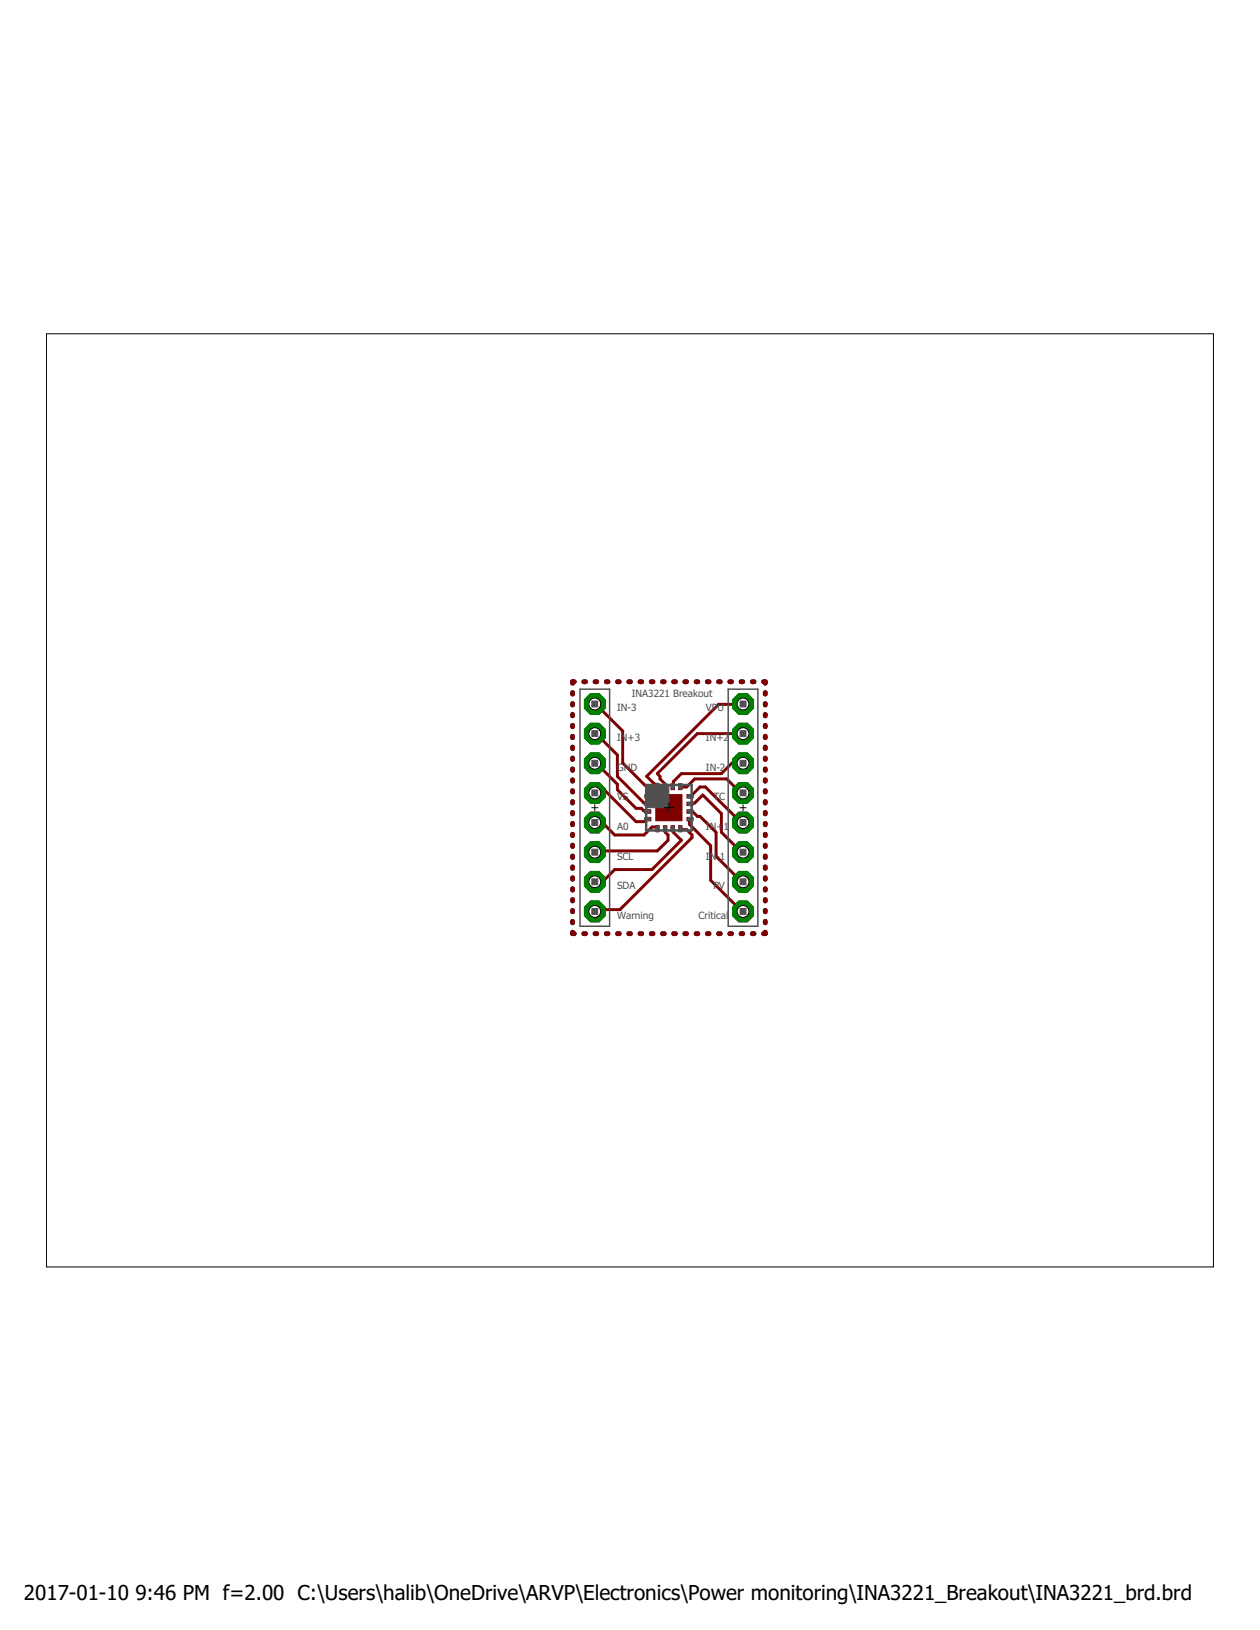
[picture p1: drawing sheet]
<svg xmlns="http://www.w3.org/2000/svg" width="216mm" height="279mm" viewBox="0 0 216 279" stroke-linecap="round" stroke-linejoin="round" font-family="sans-serif">
<g fill="none" stroke="#000080" stroke-width=".83">
<path d="M98.1 118.7v.3M98.4 116.9h-.3v.2M100 116.9h.3M102 116.9h.3M103.9 116.9h.3M105.8 116.9h.3M107.7 116.9h.3M109.7 116.9h.3M111.6 116.9h.3M113.5 116.9h.3M115.4 116.9h.3M117.3 116.9h.3"/>
<path d="M119.3 116.9h.3M121.2 116.9h.3M123.1 116.9h.3M125.1 116.9h.2M127 116.9h.3M128.9 116.9h.3M130.8 116.9h.3v.2M131.1 118.7v.3M98.1 120.6v.2M98.1 122.5v.2M98.1 124.3v.3M98.1 126.2v.2"/>
<path d="M98.1 128.1v.2M98.1 129.9v.3M98.1 131.8v.2M98.1 133.7v.2M98.1 135.5v.3M98.1 137.4v.2M98.1 139.3v.2M131.1 120.6v.2M131.1 122.5v.2M131.1 124.3v.3M131.1 126.2v.2M131.1 128.1v.2"/>
<path d="M131.1 129.9v.3M131.1 131.8v.2M131.1 133.7v.2M131.1 135.5v.3M131.1 137.4v.2M131.1 139.3v.2M98.1 159.8v.2h.3M98.1 141.1v.3M98.1 143v.2M98.1 144.9v.2M98.1 146.7v.3M98.1 148.6v.2"/>
<path d="M98.1 150.5v.2M98.1 152.3v.3M98.1 154.2v.2M98.1 156.1v.2M98.1 157.9v.3M131.1 141.1v.3M131.1 143v.2M131.1 144.9v.2M131.1 146.7v.3M131.1 148.6v.2M131.1 150.5v.2M131.1 152.3v.3"/>
<path d="M131.1 154.2v.2M131.1 156.1v.2M131.1 157.9v.3M131.1 159.8v.2h-.3M100 160h.3M102 160h.3M103.9 160h.3M105.8 160h.3M107.7 160h.3M109.7 160h.3M111.6 160h.3M113.5 160h.3"/>
<path d="M115.4 160h.3M117.3 160h.3M119.3 160h.3M121.2 160h.3M123.1 160h.3M125.1 160h.2M127 160h.3M128.9 160h.3"/>
</g>
<circle cx="127.3" cy="120.7" r="1.93" fill="#008000" stroke="#008000" stroke-width=".17"/>
<circle cx="127.3" cy="120.7" r="1.02" fill="#fff" stroke="#000" stroke-width=".17"/>
<circle cx="127.3" cy="125.8" r="1.93" fill="#008000" stroke="#008000" stroke-width=".17"/>
<circle cx="127.3" cy="125.8" r="1.02" fill="#fff" stroke="#000" stroke-width=".17"/>
<circle cx="127.3" cy="130.8" r="1.93" fill="#008000" stroke="#008000" stroke-width=".17"/>
<circle cx="127.3" cy="130.8" r="1.02" fill="#fff" stroke="#000" stroke-width=".17"/>
<circle cx="127.3" cy="135.9" r="1.93" fill="#008000" stroke="#008000" stroke-width=".17"/>
<circle cx="127.3" cy="135.9" r="1.02" fill="#fff" stroke="#000" stroke-width=".17"/>
<circle cx="127.3" cy="141" r="1.93" fill="#008000" stroke="#008000" stroke-width=".17"/>
<circle cx="127.3" cy="141" r="1.02" fill="#fff" stroke="#000" stroke-width=".17"/>
<circle cx="127.3" cy="146.1" r="1.93" fill="#008000" stroke="#008000" stroke-width=".17"/>
<circle cx="127.3" cy="146.1" r="1.02" fill="#fff" stroke="#000" stroke-width=".17"/>
<circle cx="127.3" cy="151.2" r="1.93" fill="#008000" stroke="#008000" stroke-width=".17"/>
<circle cx="127.3" cy="151.2" r="1.02" fill="#fff" stroke="#000" stroke-width=".17"/>
<circle cx="127.3" cy="156.2" r="1.93" fill="#008000" stroke="#008000" stroke-width=".17"/>
<circle cx="127.3" cy="156.2" r="1.02" fill="#fff" stroke="#000" stroke-width=".17"/>
<circle cx="101.9" cy="156.2" r="1.93" fill="#008000" stroke="#008000" stroke-width=".17"/>
<circle cx="101.9" cy="156.2" r="1.02" fill="#fff" stroke="#000" stroke-width=".17"/>
<circle cx="101.9" cy="151.2" r="1.93" fill="#008000" stroke="#008000" stroke-width=".17"/>
<circle cx="101.9" cy="151.2" r="1.02" fill="#fff" stroke="#000" stroke-width=".17"/>
<circle cx="101.9" cy="146.1" r="1.93" fill="#008000" stroke="#008000" stroke-width=".17"/>
<circle cx="101.9" cy="146.1" r="1.02" fill="#fff" stroke="#000" stroke-width=".17"/>
<circle cx="101.9" cy="141" r="1.93" fill="#008000" stroke="#008000" stroke-width=".17"/>
<circle cx="101.9" cy="141" r="1.02" fill="#fff" stroke="#000" stroke-width=".17"/>
<circle cx="101.9" cy="135.9" r="1.93" fill="#008000" stroke="#008000" stroke-width=".17"/>
<circle cx="101.9" cy="135.9" r="1.02" fill="#fff" stroke="#000" stroke-width=".17"/>
<circle cx="101.9" cy="130.8" r="1.93" fill="#008000" stroke="#008000" stroke-width=".17"/>
<circle cx="101.9" cy="130.8" r="1.02" fill="#fff" stroke="#000" stroke-width=".17"/>
<circle cx="101.9" cy="125.8" r="1.93" fill="#008000" stroke="#008000" stroke-width=".17"/>
<circle cx="101.9" cy="125.8" r="1.02" fill="#fff" stroke="#000" stroke-width=".17"/>
<circle cx="101.9" cy="120.7" r="1.93" fill="#008000" stroke="#008000" stroke-width=".17"/>
<circle cx="101.9" cy="120.7" r="1.02" fill="#fff" stroke="#000" stroke-width=".17"/>
<g fill="#800000" stroke="#800000" stroke-width=".17">
<path d="M110.5 136.2h1v.6h-1z"/>
<path d="M112.4 136.2h4.5v4.5h-4.5z"/>
<path d="M110.5 137.5h1v.6h-1z"/>
<path d="M110.5 138.8h1v.6h-1z"/>
<path d="M110.5 140.1h1v.6h-1z"/>
<path d="M112.4 141.5h.6v1.1h-.6z"/>
<path d="M113.7 141.5h.6v1.1h-.6z"/>
<path d="M115 141.5h.6v1.1h-.6z"/>
<path d="M116.3 141.5h.6v1.1h-.6z"/>
<path d="M117.7 140.1h1v.6h-1z"/>
<path d="M117.7 138.8h1v.6h-1z"/>
<path d="M117.7 137.5h1v.6h-1z"/>
<path d="M117.7 136.2h1v.6h-1z"/>
<path d="M116.3 134.3h.6v1.1h-.6z"/>
<path d="M115 134.3h.6v1.1h-.6z"/>
<path d="M113.7 134.3h.6v1.1h-.6z"/>
<path d="M112.4 134.3h.6v1.1h-.6z"/>
</g>
<g fill="none" stroke="#800000" stroke-width=".51">
<path d="M101.9 120.7h.2l4.6 4.6v5.5l4.6 4.6v.9l-.3 .2M101.9 125.8h.2l3.7 3.6v3.7l4.5 4.5h.5l.2 .2M101.9 130.8h.2l3.7 3.6v1l3.2 3.2h.9l.4 .4 .7 .1M101.9 135.9l.7-.5h.9l5.5 5.4h1.3l.5-.4h.2M116.6 134.9h1.1l1.3-1.4h5.5l2.8 2.8v-.4M118.2 137.8l.8-.2 1.4-1.3 3.2 3.2v3.2l3.7 3.6v-.2M118.2 139.1l.4-.1 .9 .9h.5l2.7 2.8v4.1l4.6 4.5v-.1M118.2 136.5l1.8-1.6h.9l6.4 6.4v-.3M127.3 125.8h-7.8l-6.9 6.8 .5 .5v.4l.9 .9v.5M127.3 130.8h-1.9l-1.8 1.8h-6.8l-1.4 1.4-.1 .9M127.3 120.7h-4.2l-12.3 12.4 1.4 1.3h.4l.1 .5M101.9 141l.2 .3h1.4l1.8 1.8h5l1.4-1.3h.9l.1 .2"/>
<path d="M114 142v.7l.5 .4v.9l-1.9 1.9h-10.5l-.2 .2M115.3 142l.1 .7 1.4 1.3-5.1 5.1h-6.4l-1.8 1.8h-1.4l-.2 .3M116.6 142l.2 .2h.9l.9 .9v.5l-12.4 12.3h-4.1l-.2 .3M118.2 140.4h-.1v.9l3.7 3.6v6l5.5 5.5v-.2"/>
</g>
<g fill="none" stroke="#800000" stroke-width=".83">
<path d="M98.1 118.7v.3M98.4 116.9h-.3v.2M100 116.9h.3M102 116.9h.3M103.9 116.9h.3M105.8 116.9h.3M107.7 116.9h.3M109.7 116.9h.3M111.6 116.9h.3M113.5 116.9h.3M115.4 116.9h.3M117.3 116.9h.3"/>
<path d="M119.3 116.9h.3M121.2 116.9h.3M123.1 116.9h.3M125.1 116.9h.2M127 116.9h.3M128.9 116.9h.3M130.8 116.9h.3v.2M131.1 118.7v.3M98.1 120.6v.2M98.1 122.5v.2M98.1 124.3v.3M98.1 126.2v.2"/>
<path d="M98.1 128.1v.2M98.1 129.9v.3M98.1 131.8v.2M98.1 133.7v.2M98.1 135.5v.3M98.1 137.4v.2M98.1 139.3v.2M131.1 120.6v.2M131.1 122.5v.2M131.1 124.3v.3M131.1 126.2v.2M131.1 128.1v.2"/>
<path d="M131.1 129.9v.3M131.1 131.8v.2M131.1 133.7v.2M131.1 135.5v.3M131.1 137.4v.2M131.1 139.3v.2M98.1 159.8v.2h.3M98.1 141.1v.3M98.1 143v.2M98.1 144.9v.2M98.1 146.7v.3M98.1 148.6v.2"/>
<path d="M98.1 150.5v.2M98.1 152.3v.3M98.1 154.2v.2M98.1 156.1v.2M98.1 157.9v.3M131.1 141.1v.3M131.1 143v.2M131.1 144.9v.2M131.1 146.7v.3M131.1 148.6v.2M131.1 150.5v.2M131.1 152.3v.3"/>
<path d="M131.1 154.2v.2M131.1 156.1v.2M131.1 157.9v.3M131.1 159.8v.2h-.3M100 160h.3M102 160h.3M103.9 160h.3M105.8 160h.3M107.7 160h.3M109.7 160h.3M111.6 160h.3M113.5 160h.3"/>
<path d="M115.4 160h.3M117.3 160h.3M119.3 160h.3M121.2 160h.3M123.1 160h.3M125.1 160h.2M127 160h.3M128.9 160h.3"/>
</g>
<circle cx="127.3" cy="120.7" r="1.93" fill="#008000" stroke="#008000" stroke-width=".17"/>
<circle cx="127.3" cy="120.7" r="1.02" fill="#fff" stroke="#000" stroke-width=".17"/>
<circle cx="127.3" cy="125.8" r="1.93" fill="#008000" stroke="#008000" stroke-width=".17"/>
<circle cx="127.3" cy="125.8" r="1.02" fill="#fff" stroke="#000" stroke-width=".17"/>
<circle cx="127.3" cy="130.8" r="1.93" fill="#008000" stroke="#008000" stroke-width=".17"/>
<circle cx="127.3" cy="130.8" r="1.02" fill="#fff" stroke="#000" stroke-width=".17"/>
<circle cx="127.3" cy="135.9" r="1.93" fill="#008000" stroke="#008000" stroke-width=".17"/>
<circle cx="127.3" cy="135.9" r="1.02" fill="#fff" stroke="#000" stroke-width=".17"/>
<circle cx="127.3" cy="141" r="1.93" fill="#008000" stroke="#008000" stroke-width=".17"/>
<circle cx="127.3" cy="141" r="1.02" fill="#fff" stroke="#000" stroke-width=".17"/>
<circle cx="127.3" cy="146.1" r="1.93" fill="#008000" stroke="#008000" stroke-width=".17"/>
<circle cx="127.3" cy="146.1" r="1.02" fill="#fff" stroke="#000" stroke-width=".17"/>
<circle cx="127.3" cy="151.2" r="1.93" fill="#008000" stroke="#008000" stroke-width=".17"/>
<circle cx="127.3" cy="151.2" r="1.02" fill="#fff" stroke="#000" stroke-width=".17"/>
<circle cx="127.3" cy="156.2" r="1.93" fill="#008000" stroke="#008000" stroke-width=".17"/>
<circle cx="127.3" cy="156.2" r="1.02" fill="#fff" stroke="#000" stroke-width=".17"/>
<circle cx="101.9" cy="156.2" r="1.93" fill="#008000" stroke="#008000" stroke-width=".17"/>
<circle cx="101.9" cy="156.2" r="1.02" fill="#fff" stroke="#000" stroke-width=".17"/>
<circle cx="101.9" cy="151.2" r="1.93" fill="#008000" stroke="#008000" stroke-width=".17"/>
<circle cx="101.9" cy="151.2" r="1.02" fill="#fff" stroke="#000" stroke-width=".17"/>
<circle cx="101.9" cy="146.1" r="1.93" fill="#008000" stroke="#008000" stroke-width=".17"/>
<circle cx="101.9" cy="146.1" r="1.02" fill="#fff" stroke="#000" stroke-width=".17"/>
<circle cx="101.9" cy="141" r="1.93" fill="#008000" stroke="#008000" stroke-width=".17"/>
<circle cx="101.9" cy="141" r="1.02" fill="#fff" stroke="#000" stroke-width=".17"/>
<circle cx="101.9" cy="135.9" r="1.93" fill="#008000" stroke="#008000" stroke-width=".17"/>
<circle cx="101.9" cy="135.9" r="1.02" fill="#fff" stroke="#000" stroke-width=".17"/>
<circle cx="101.9" cy="130.8" r="1.93" fill="#008000" stroke="#008000" stroke-width=".17"/>
<circle cx="101.9" cy="130.8" r="1.02" fill="#fff" stroke="#000" stroke-width=".17"/>
<circle cx="101.9" cy="125.8" r="1.93" fill="#008000" stroke="#008000" stroke-width=".17"/>
<circle cx="101.9" cy="125.8" r="1.02" fill="#fff" stroke="#000" stroke-width=".17"/>
<circle cx="101.9" cy="120.7" r="1.93" fill="#008000" stroke="#008000" stroke-width=".17"/>
<circle cx="101.9" cy="120.7" r="1.02" fill="#fff" stroke="#000" stroke-width=".17"/>
<path d="M99.4 118.1h5.1v40.7h-5.1zM124.8 118.1h5.1v40.7h-5.1z" fill="none" stroke="#505050" stroke-width=".25"/>
<g fill="#505050" stroke="#505050" stroke-width=".17">
<path d="M126.8 150.6h1v1.1h-1z"/>
<path d="M126.8 145.6h1v1h-1z"/>
<path d="M126.8 140.5h1v1h-1z"/>
<path d="M126.8 135.4h1v1h-1z"/>
<path d="M126.8 130.3h1v1h-1z"/>
<path d="M126.8 125.2h1v1.1h-1z"/>
<path d="M126.8 120.2h1v1h-1z"/>
<path d="M126.8 155.7h1v1h-1z"/>
<path d="M101.4 125.2h1v1.1h-1z"/>
<path d="M101.4 130.3h1v1h-1z"/>
<path d="M101.4 135.4h1v1h-1z"/>
<path d="M101.4 140.5h1v1h-1z"/>
<path d="M101.4 145.6h1v1h-1z"/>
<path d="M101.4 150.6h1v1.1h-1z"/>
<path d="M101.4 155.7h1v1h-1z"/>
<path d="M101.4 120.2h1v1h-1z"/>
<path d="M110.8 134.6h3.8v3.9h-3.8z"/>
<path d="M110.5 136.2h.7v.6h-.7z"/>
<path d="M110.5 137.5h.7v.5h-.7z"/>
<path d="M110.5 138.9h.7v.5h-.7z"/>
<path d="M110.5 140.1h.7v.6h-.7z"/>
<path d="M112.4 141.8h.5v.8h-.5z"/>
<path d="M113.7 141.8h.5v.8h-.5z"/>
<path d="M115 141.8h.5v.8h-.5z"/>
<path d="M116.3 141.8h.5v.8h-.5z"/>
<path d="M118 140.1h.7v.6h-.7z"/>
<path d="M118 138.9h.7v.5h-.7z"/>
<path d="M118 137.5h.7v.5h-.7z"/>
<path d="M118 136.2h.7v.6h-.7z"/>
<path d="M116.3 134.3h.5v.8h-.5z"/>
<path d="M115 134.3h.5v.8h-.5z"/>
<path d="M113.7 134.3h.5v.8h-.5z"/>
<path d="M112.4 134.3h.5v.8h-.5z"/>
</g>
<g fill="none" stroke="#505050" stroke-width=".32">
<path d="M111.2 136.4l.1 .1-.1 .1M111.2 137.7l.1 .1-.1 .1M111.2 139l.1 .1-.1 .1M112.6 135v.1l.2-.1M113.9 135v.1l.2-.1M115.2 135v.1l.2-.1M116.5 135v.1l.2-.1M118 139l-.1 .1 .1 .1M118 137.7l-.1 .1 .1 .1M118 136.4l-.1 .1 .1 .1M111.2 140.3l.1 .1-.1 .1M112.6 141.9v-.1l.2 .1"/>
<path d="M113.9 141.9v-.1l.2 .1M115.2 141.9v-.1l.2 .1M116.5 141.9v-.1l.2 .1M118 140.3l-.1 .1 .1 .1"/>
</g>
<path d="M110.7 134.6h7.8v7.7h-7.8z" fill="none" stroke="#505050" stroke-width=".42"/>
<path d="M8 57.2h199.9v160h-199.9zM101.4 138.5h1M101.9 137.9v1.1M113.8 138.5h1.6M114.6 137.6v1.7M126.8 138.5h1M127.3 137.9v1.1" fill="none" stroke="#000" stroke-width=".17"/>
<g font-size="3.5">
<text x="4.1" y="274.3">2017-01-10</text>
<text x="23.2" y="274.3">9:46 PM f=2.00 C:\Users\halib\OneDrive\ARVP\Electronics\Power monitoring\INA3221_Breakout\INA3221_brd.brd</text>
</g>
<g font-size="1.7" fill="#505050">
<text x="108.3" y="119.4">INA3221 Breakout</text>
<text x="105.7" y="121.9">IN-3</text>
<text x="121" y="121.9">VPU</text>
<text x="105.7" y="127">IN+3</text>
<text x="121" y="127">IN+2</text>
<text x="105.7" y="132.1">GND</text>
<text x="105.7" y="137.2">VS</text>
<text x="121" y="132.1">IN-2</text>
<text x="122.2" y="137.2">TC</text>
<text x="105.7" y="142.3">A0</text>
<text x="121" y="142.3">IN+</text>
<text x="124" y="142.3">1</text>
<text x="105.7" y="147.3">SCL</text>
<text x="121" y="147.3">IN-1</text>
<text x="105.7" y="152.4">SDA</text>
<text x="122.2" y="152.4">PV</text>
<text x="105.7" y="157.5">Warning</text>
<text x="119.7" y="157.5">Critical</text>
</g>
</svg>
